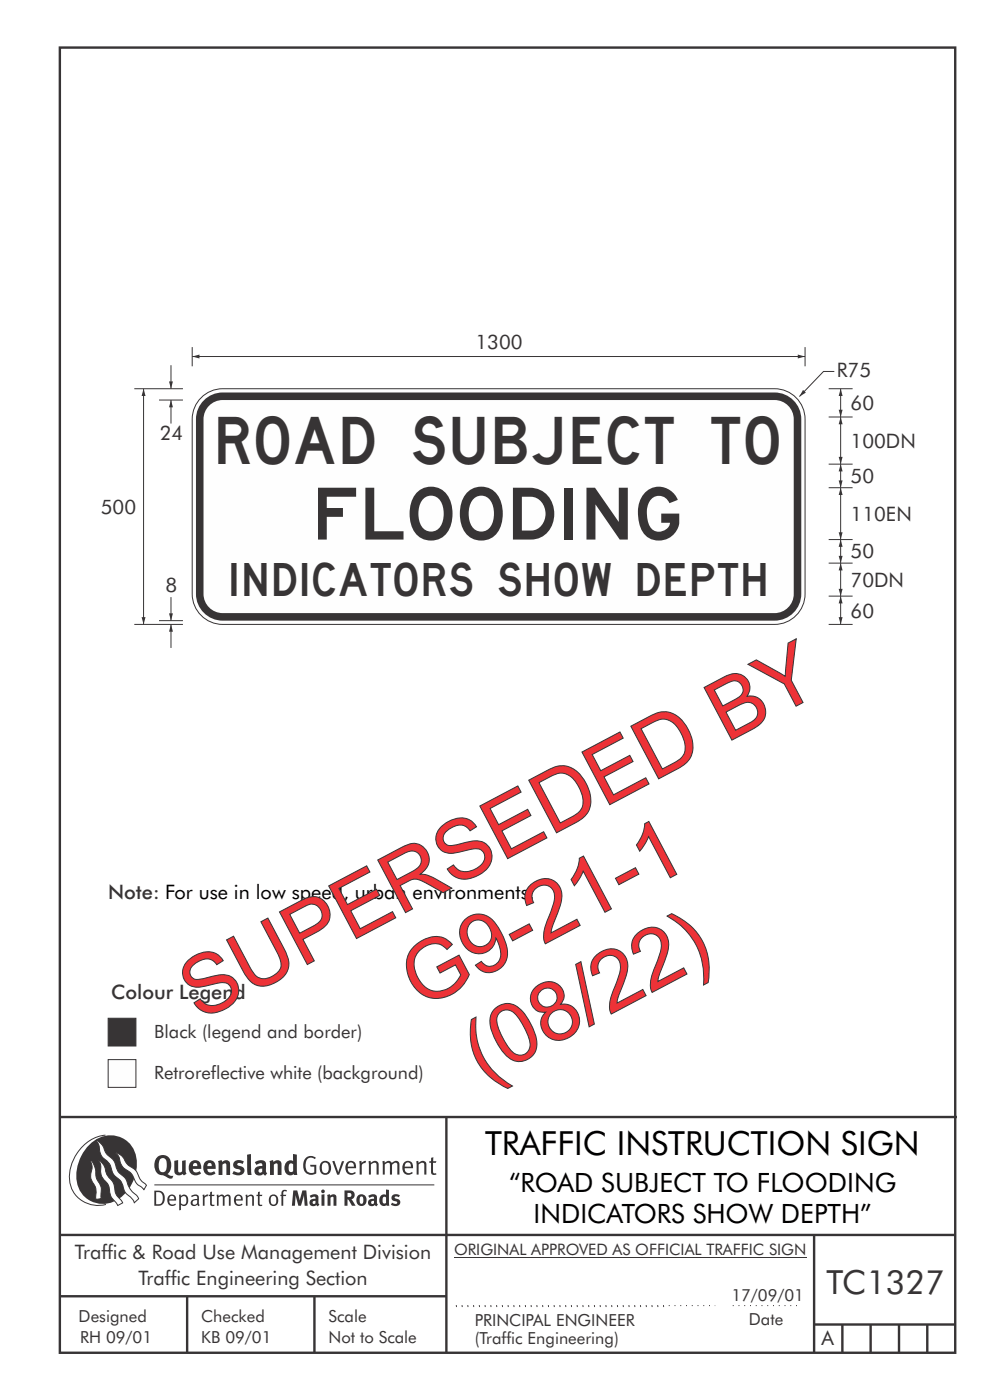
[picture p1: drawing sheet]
<svg xmlns="http://www.w3.org/2000/svg" width="210mm" height="297mm" viewBox="0 0 210 297" stroke-linecap="round" stroke-linejoin="round" font-family="sans-serif">
<g fill="none" stroke="#373435" stroke-width=".51">
<path d="M12.7 10.1h189.9v276.9h-189.9zM12.7 237h190.3M94.7 236.9v50.1M12.7 262h190M12.7 275h82M39.7 275v12M66.7 275v12M172.7 262v25M172.7 281h30M178.7 281v6M184.7 281v6M190.7 281v6"/>
<path d="M196.7 281v6"/>
</g>
<path d="M96.7 277h55M155.4 277h14" fill="none" stroke="#373435" stroke-width=".21" stroke-dasharray=".2 1" stroke-linecap="butt"/>
<path d="M22.9 224.8h5.9v5.9h-5.9z" fill-rule="evenodd" fill="#fefefe" stroke="#373435" stroke-width=".21"/>
<path d="M22.9 216h5.9v5.9h-5.9z" fill-rule="evenodd" fill="#373435" stroke="#373435" stroke-width=".21"/>
<path d="M96.7 277.2h44.2" fill="none" stroke="#373435" stroke-width=".21" stroke-dasharray=".2 1" stroke-linecap="butt"/>
<path d="M96.3 266.7h74.7" fill="none" stroke="#373435" stroke-width=".21"/>
<g fill="#373435">
<path d="M64.9 245.6a1.61 1.61 0 0 1 2.1 0l-.2 .3a1.17 1.17 0 0 0-1.4-.2 1.17 1.17 0 0 0-.6 1.3 1.42 1.42 0 0 0 1.2 1.8l.7-.1v-1.2h-.8l-.1-.4h1.3v1.8a1.82 1.82 0 0 1-2.2 0 1.82 1.82 0 0 1-.6-2.1l.2-.7z" fill-rule="evenodd"/>
<path d="M68.2 246.5a1.77 1.77 0 0 0 .4 2.7 1.39 1.39 0 0 0 1.4-.5 1.39 1.39 0 0 0 .2-1.5 1.19 1.19 0 0 0-2-.7zM68.5 246.8a.83 .83 0 0 1 1 .1 .83 .83 0 0 1 .2 .9 .75 .75 0 0 1-.6 1.1 .75 .75 0 0 1-.8-.9v-.9z" fill-rule="evenodd"/>
<path d="M70.5 246.3h.4l.8 2.4 .8-2.4h.5l-1.1 2.9h-.4z" fill-rule="evenodd"/>
<path d="M73.6 246.7a1.74 1.74 0 0 0 .5 2.5l.9-.1 .5-.2-.2-.3a.89 .89 0 0 1-1.1 .2 .89 .89 0 0 1-.4-1h1.7a1.15 1.15 0 0 0-.4-1.4 1.15 1.15 0 0 0-1.5 .3zM74 246.8a.67 .67 0 0 1 .8-.1 .67 .67 0 0 1 .3 .8h-1.3z" fill-rule="evenodd"/>
<path d="M76.2 246.4l.4-.1 .1 .4 .5-.4h.5l-.2 .5a.61 .61 0 0 0-.8 .6v1.8h-.4z" fill-rule="evenodd"/>
<path d="M78.1 246.4l.5-.1 .1 .4a.89 .89 0 0 1 .9-.4 .89 .89 0 0 1 .7 .7v2.2h-.4v-2.2l-.1-.2-.3-.1-.8 .3v2.2h-.4z" fill-rule="evenodd"/>
<path d="M81.1 246.4l.4-.1 .1 .4a.83 .83 0 0 1 .8-.4 .83 .83 0 0 1 .7 .4 .86 .86 0 0 1 .9-.4 .86 .86 0 0 1 .7 .7v2.2h-.4l-.1-2.4a.5 .5 0 0 0-.8 .1l-.2 .2v2.1h-.5v-2.3l-.4-.2-.7 .3v2.2h-.4z" fill-rule="evenodd"/>
<path d="M85.7 246.7a1.74 1.74 0 0 0 .5 2.5l.9-.1 .5-.2-.2-.3a.89 .89 0 0 1-1.1 .2 .89 .89 0 0 1-.4-1h1.7a1.15 1.15 0 0 0-.5-1.4 1.15 1.15 0 0 0-1.4 .3zM86 246.8a.67 .67 0 0 1 .9-.1 .67 .67 0 0 1 .3 .8h-1.3z" fill-rule="evenodd"/>
<path d="M88.3 246.4l.4-.1 .1 .4a.89 .89 0 0 1 .9-.4 .89 .89 0 0 1 .7 .7v2.2h-.4v-2.2l-.1-.2-.3-.1-.8 .3v2.2h-.4z" fill-rule="evenodd"/>
<path d="M91.5 245.6l.4-.1v.8h.7l-.2 .4h-.5v2.1l.1 .1h.5l.1 .3a.71 .71 0 0 1-1.2-.6v-1.9h-.3v-.4h.3z" fill-rule="evenodd"/>
<path d="M37 246.3l.8-.2v2a.46 .46 0 0 0 .2 .6 .46 .46 0 0 0 .6-.2v-2.2l.8-.2v2.4l.2 .5-.6 .3-.2-.3a1.03 1.03 0 0 1-1.2 .3 1.03 1.03 0 0 1-.6-1.1z" fill-rule="evenodd"/>
<path d="M40.4 246.5a1.64 1.64 0 0 0 0 2.3 1.64 1.64 0 0 0 2.3 .1l-.4-.4a.78 .78 0 0 1-.9 .2 .78 .78 0 0 1-.5-.7h1.8a1.37 1.37 0 0 0-.6-1.7 1.37 1.37 0 0 0-1.7 .2zM41 246.9a.48 .48 0 0 1 .7-.1 .48 .48 0 0 1 .2 .6h-1z" fill-rule="evenodd"/>
<path d="M43.5 246.5a1.65 1.65 0 0 0-.2 2 1.65 1.65 0 0 0 1.9 .7l.5-.3-.3-.4a.78 .78 0 0 1-.9 .3 .78 .78 0 0 1-.5-.8h1.8a1.37 1.37 0 0 0-.6-1.7 1.37 1.37 0 0 0-1.7 .2zM44.1 246.9a.48 .48 0 0 1 .6-.1 .48 .48 0 0 1 .2 .6h-.9z" fill-rule="evenodd"/>
<path d="M46.3 246.3l.7-.2 .1 .4a.95 .95 0 0 1 1-.3 .95 .95 0 0 1 .7 .8v2.3h-.8v-2.3l-.3-.2-.5 .3v2.2h-.8z" fill-rule="evenodd"/>
<path d="M49.7 246.5a1.73 1.73 0 0 1 2-.1l-.2 .5-.6-.2a.42 .42 0 0 0-.6 .3l.2 .2a1.23 1.23 0 0 1 1.4 1.1 1.47 1.47 0 0 1-2.3 .9l-.3-.2 .3-.6 .7 .3a.47 .47 0 0 0 .7-.3 .87 .87 0 0 0-1-.5l-.4-.2-.1-.4z" fill-rule="evenodd"/>
<path d="M54.1 246.5l.3 .6 .3-.2a.62 .62 0 0 1 .9 .1v.4a1.21 1.21 0 0 0-1.3 .3 1.21 1.21 0 0 0-.2 1.3 1.19 1.19 0 0 0 1.7 0l.5 .4 .4-.5-.3-.3v-1.4a.96 .96 0 0 0-1.3-1.1zM55 248l.6-.1v.7a.43 .43 0 0 1-.6 .1 .43 .43 0 0 1 0-.7z" fill-rule="evenodd"/>
<path d="M57.2 246.3l.7-.2 .1 .4a.95 .95 0 0 1 1-.3 .95 .95 0 0 1 .7 .8v2.3h-.8v-2.3l-.3-.2-.5 .3v2.2h-.8z" fill-rule="evenodd"/>
<path d="M62.2 244.8v1.5a1.29 1.29 0 0 0-1.4 .2 1.29 1.29 0 0 0-.5 1.3 1.24 1.24 0 0 0 .5 1.3 1.24 1.24 0 0 0 1.5 0l.1 .2h.7l-.1-4.4zM61.5 246.9l.4-.1 .3 .2v1.5l-.3 .1a.48 .48 0 0 1-.6-.4 1.52 1.52 0 0 1 .2-1.3z" fill-rule="evenodd"/>
<path d="M52.4 245l.8-.2 .2 4.5h-.8l-.1-.2z" fill-rule="evenodd"/>
</g>
<path d="M22.4 240.8a9 9 0 0 0-7.4 10.9 6.2 6.2 0 0 0 7.5 3.8M32.7 251.4h59.4" fill="none" stroke="#373435" stroke-width=".21"/>
<path d="M19.1 242.7a5.7 5.7 0 0 1 6.5-1.4 5.7 5.7 0 0 1 3.4 5.7 8.6 8.6 0 0 1-6.2 8.3 5.7 5.7 0 0 1-6.5-7 9.9 9.9 0 0 1 2.8-5.6z" fill-rule="evenodd" fill="#373435"/>
<path d="M24.4 244.5a3.1 3.1 0 0 1 2.3 2.2l.8 .7a3.2 3.2 0 0 1 2 2.4l.4 .6 1.2 1.1-.6 .9-.2-.3a3.5 3.5 0 0 1-1.9-2.1 3.8 3.8 0 0 0-2.1-2.2 3.5 3.5 0 0 1-1-2.2zM20.4 241.9a3.4 3.4 0 0 1 1.9 2.4l.7 .9a3.3 3.3 0 0 1 1.7 2.6 4.4 4.4 0 0 0 1.7 2l.3 .3a6.1 6.1 0 0 0 2.5 3.7l.2 .5-.9 .9a6.1 6.1 0 0 0-1.9-2.3l-.4-.7a3.6 3.6 0 0 0-1.9-2.8l-.6-1a3.6 3.6 0 0 0-1.9-2.8 3.7 3.7 0 0 1-.8-2.4zM21 246.1a3.4 3.4 0 0 1 1.5 2.7l.6 1a3.8 3.8 0 0 1 1.4 3.1l.3 .7 1.2 1.6-1 .5-.5-.7a3.2 3.2 0 0 1-1.3-2.8 4.3 4.3 0 0 0-1.4-2.2 4.7 4.7 0 0 1-.5-3zM19.2 246.1a5.1 5.1 0 0 1 1.2 3.7l.3 .7a3.1 3.1 0 0 1 .7 2.9l.1 .9-1.1 .2-.1-.8a3.5 3.5 0 0 0-.9-3.3 3.6 3.6 0 0 1 .1-2.5z" fill-rule="evenodd" fill="#fefefe" stroke="#373435" stroke-width=".21"/>
<g fill="#373435">
<path d="M33.4 245.5a2.51 2.51 0 0 0 .4 3.7l.8 .1a2.78 2.78 0 0 0 2 .7l.2-.6h-.6l-.7-.3a2.56 2.56 0 0 0 0-3.8 1.83 1.83 0 0 0-2.1 .2zM34 245.8a.87 .87 0 0 1 1 .1 .87 .87 0 0 1 .4 .9v.4a1.17 1.17 0 0 1-.9 1.5l-.3-.1a2.38 2.38 0 0 1-.2-2.8z" fill-rule="evenodd"/>
<path d="M33.1 252.9v2.6a1.12 1.12 0 0 0 1.2-.3 1.12 1.12 0 0 0 .2-1.2l-.1-.5-.3-.5zM32.7 252.6h1.1a1.67 1.67 0 0 1 1.2 1.6 1.67 1.67 0 0 1-1.3 1.6h-1zM36.1 253.9l-.2 .5h1.1a.55 .55 0 0 0-.3-.6 .55 .55 0 0 0-.6 .1zM35.8 253.7a.95 .95 0 0 1 1.2-.1 .95 .95 0 0 1 .4 1.1h-1.5a.72 .72 0 0 0 .4 .8 .72 .72 0 0 0 .9-.2l.1 .3a1.15 1.15 0 0 1-1.5 0 1.15 1.15 0 0 1-.2-1.5zM38.4 254.1v1.1a.7 .7 0 0 0 .9 .2 .7 .7 0 0 0 .2-.9 .61 .61 0 0 0-.4-.7 .61 .61 0 0 0-.7 .3zM38 253.5l.3-.1 .1 .4a.95 .95 0 0 1 1.2-.2 .95 .95 0 0 1 .3 1.2 .92 .92 0 0 1-.5 .9 .92 .92 0 0 1-1-.1v1.1l-.4 .1zM40.9 254.8a.5 .5 0 0 0 .2 .8 .5 .5 0 0 0 .7-.4v-.6zM40.5 253.7a1 1 0 0 1 1.7 .3v1.4l.2 .2-.2 .3-.3-.4a.78 .78 0 0 1-1.4 0 .78 .78 0 0 1 .8-1.1h.5a.58 .58 0 0 0-.3-.7 .58 .58 0 0 0-.7 .2zM43 253.5l.3-.1 .1 .4 .3-.3 .5-.1-.2 .4a.52 .52 0 0 0-.6 .5v1.5h-.4zM44.6 252.9l.4-.1-.1 .7h.6l-.1 .2h-.5v1.5a.35 .35 0 0 0 .6 .3v.3a.57 .57 0 0 1-.6 .1 .57 .57 0 0 1-.3-.6v-1.6h-.3v-.2h.3zM45.9 253.5l.4-.1 .1 .4 .2-.2a.64 .64 0 0 1 1 .2 .7 .7 0 0 1 .8-.4 .7 .7 0 0 1 .5 .6v1.8h-.4v-1.7l-.2-.4-.7 .4v1.7h-.3v-1.7a.38 .38 0 0 0-.3-.4 .38 .38 0 0 0-.5 .2l-.1 .2v1.7h-.4zM50.2 253.9l-.2 .5h1.1a.55 .55 0 0 0-.2-.6 .55 .55 0 0 0-.7 .1zM49.9 253.7a.95 .95 0 0 1 1.2-.1 .95 .95 0 0 1 .4 1.1h-1.5a.72 .72 0 0 0 .4 .8 .72 .72 0 0 0 .9-.2l.1 .3a1.15 1.15 0 0 1-1.5 0 1.15 1.15 0 0 1-.2-1.5zM52.1 253.5l.3-.1 .1 .4a.72 .72 0 0 1 .8-.4 .72 .72 0 0 1 .6 .6v1.8h-.4v-1.6a.45 .45 0 0 0-.3-.5 .45 .45 0 0 0-.5 .2l-.2 .2v1.7h-.3zM54.7 252.9l.4-.1v.7h.6l-.1 .2h-.5v1.5a.35 .35 0 0 0 .5 .3v.3a.57 .57 0 0 1-.6 .1 .57 .57 0 0 1-.3-.6v-1.6h-.3v-.2h.3zM57.6 253.8l-.2 .8a.65 .65 0 0 0 .3 .8 .65 .65 0 0 0 .8-.2l.1-.1a.93 .93 0 0 0-.7-1.4zM57.3 253.7a1.12 1.12 0 0 1 1.4 0 1.12 1.12 0 0 1 .2 1.5 1.01 1.01 0 0 1-1.2 .6 1.01 1.01 0 0 1-.7-1.2zM59.9 252.6l.5-.2 .5 .1-.2 .3-.3-.1-.3 .2v.6h.6l-.1 .2h-.5v2.1h-.4v-2.1h-.2v-.2h.2zM62.2 252.5l-.3 3.3h.7l.1-2.3 .6 2.3h.5l.7-2.3 .1 2.3h.7l-.3-3.3h-.9l-.5 2.2-.5-2.2zM65.7 253.7l.3 .4a.51 .51 0 0 1 .5-.3 .51 .51 0 0 1 .4 .4v.1a.88 .88 0 0 0-1.1 .3 .88 .88 0 0 0 .2 1.2 .9 .9 0 0 0 1.1-.2l.3 .3 .4-.4-.3-.3v-1a.87 .87 0 0 0-.4-.9 .87 .87 0 0 0-1 .2zM66.4 254.8l.5-.1v.6l-.1 .1h-.3l-.2-.2zM68.2 253.4v2.4h.6v-2.5zM68.1 252.7a.4 .4 0 0 0 .8 0 .4 .4 0 0 0-.8 0zM69.4 253.5l.1 2.3h.6v-1.7a.33 .33 0 0 1 .4-.2 .33 .33 0 0 1 .2 .3v1.6h.7v-1.8a.75 .75 0 0 0-.6-.6 .75 .75 0 0 0-.8 .2v-.3zM73.1 252.5v3.3h.6v-1.4l.3 .3 .7 1.1h.7l-.9-1.4a.94 .94 0 0 0 .7-1 .94 .94 0 0 0-.9-.9zM73.7 253.1a.51 .51 0 0 1 .7 .1 .51 .51 0 0 1-.1 .7h-.6zM75.9 253.7a1.19 1.19 0 0 0-.1 1.7 1.19 1.19 0 0 0 1.7 0 1.19 1.19 0 0 0 0-1.6 1.19 1.19 0 0 0-1.6-.1zM76.5 253.9l.2-.1a.99 .99 0 0 1 0 1.6 1.06 1.06 0 0 1-.2-1.5zM78.1 253.7l.3 .4a.51 .51 0 0 1 .5-.3 .51 .51 0 0 1 .4 .4v.1a.88 .88 0 0 0-1.1 .3 .88 .88 0 0 0 .2 1.2 .9 .9 0 0 0 1.1-.2l.3 .3 .4-.4-.2-.3v-1a.87 .87 0 0 0-.5-.9 .87 .87 0 0 0-1 .2zM78.9 254.8l.4-.1v.6l-.1 .1h-.3l-.2-.2zM81.9 252.3v1.2a1.2 1.2 0 0 0-1.4 .6 1.2 1.2 0 0 0 .2 1.4l.5 .3 .8-.1v.1h.6l-.1-3.4zM81.4 253.9l.5 .1-.1 1.2a.46 .46 0 0 1-.5 0 .46 .46 0 0 1-.2-.6zM83.3 253.5a.79 .79 0 0 0-.2 1 .79 .79 0 0 0 1 .4 .33 .33 0 0 1 0 .5 .33 .33 0 0 1-.5-.1l-.5-.2-.2 .5a1.15 1.15 0 0 0 1.2 .3 1.15 1.15 0 0 0 .8-1 1.49 1.49 0 0 0-1.2-.8 .4 .4 0 0 1 .3-.3 .4 .4 0 0 1 .4 .1l.2 .1 .2-.4a1.47 1.47 0 0 0-1.5-.1z" fill-rule="evenodd"/>
</g>
<path d="M40.8 75.6h130" fill="none" stroke="#373435" stroke-width=".21"/>
<g fill="#373435">
<path d="M169.2 75.2l1.6 .4-1.6 .4z"/>
<path d="M40.8 75.6l1.5-.4v.8z"/>
</g>
<path d="M170.8 73.6v4.1M177 78.8h-2.3l-5.1 5.3" fill="none" stroke="#373435" stroke-width=".21"/>
<path d="M170.3 82.7l.6 .6-1.3 .8z" fill="#373435"/>
<path d="M40.8 73.6v4.1M175.8 132.5h5.1M178.3 126.5v6" fill="none" stroke="#373435" stroke-width=".21"/>
<g fill="#373435">
<path d="M177.9 130.9h.8l-.4 1.6z"/>
<path d="M178.3 126.5l.4 1.5h-.8z"/>
</g>
<path d="M42.4 84.7a6.5 6.5 0 0 1 4.8-2.2h117.1a6.5 6.5 0 0 1 6.5 6.4v37.1a6.5 6.5 0 0 1-6.5 6.5h-117.1a6.5 6.5 0 0 1-6.4-6.5v-37.1a6.4 6.4 0 0 1 1.6-4.2z" fill-rule="evenodd" fill="#fefefe" stroke="#373435" stroke-width=".21"/>
<path d="M43.2 84.9a5.7 5.7 0 0 1 4-1.6h117.1a5.7 5.7 0 0 1 5.7 5.6v37.1a5.7 5.7 0 0 1-5.7 5.7h-117.1a5.7 5.7 0 0 1-5.6-5.7v-37.1a5.6 5.6 0 0 1 1.6-4z" fill-rule="evenodd" fill="#373435"/>
<path d="M44.4 86.1a4 4 0 0 1 2.8-1.2h117.1a4.1 4.1 0 0 1 4.1 4v37.1a4.1 4.1 0 0 1-4.1 4.1h-117.1a4.1 4.1 0 0 1-4-4.1v-37.1a4 4 0 0 1 1.2-2.8z" fill-rule="evenodd" fill="#fefefe"/>
<path d="M178.3 119.5v7M175.8 126.5h5.1" fill="none" stroke="#373435" stroke-width=".21"/>
<g fill="#373435">
<path d="M177.9 124.9h.8l-.4 1.6z"/>
<path d="M178.3 119.5l.4 1.5h-.8z"/>
</g>
<path d="M175.8 119.5h5.1M178.3 114.5v5" fill="none" stroke="#373435" stroke-width=".21"/>
<g fill="#373435">
<path d="M177.9 117.9h.8l-.4 1.6z"/>
<path d="M178.3 114.5l.4 1.5h-.8z"/>
</g>
<path d="M175.8 88.5h5.1M178.3 82.5v6" fill="none" stroke="#373435" stroke-width=".21"/>
<g fill="#373435">
<path d="M177.9 86.9h.8l-.4 1.6z"/>
<path d="M178.3 82.5l.4 1.5h-.8z"/>
</g>
<path d="M175.8 82.5h5.1M178.3 88.5v10" fill="none" stroke="#373435" stroke-width=".21"/>
<g fill="#373435">
<path d="M177.9 96.9h.8l-.4 1.6z"/>
<path d="M178.3 88.5l.4 1.5h-.8z"/>
</g>
<path d="M175.8 114.5h5.1M178.3 103.5v11" fill="none" stroke="#373435" stroke-width=".21"/>
<g fill="#373435">
<path d="M177.9 112.9h.8l-.4 1.6z"/>
<path d="M178.3 103.5l.4 1.5h-.8z"/>
</g>
<path d="M178.3 98.5v5M175.8 103.5h5.1" fill="none" stroke="#373435" stroke-width=".21"/>
<g fill="#373435">
<path d="M177.9 101.9h.8l-.4 1.6z"/>
<path d="M178.3 98.5l.4 1.5h-.8z"/>
</g>
<path d="M175.8 98.5h5.1M28.5 132.5h10.3M36.3 132.5v5" fill="none" stroke="#373435" stroke-width=".21"/>
<path d="M36.3 132.5l.4 1.5h-.8z" fill="#373435"/>
<path d="M30.5 82.5v50M33.7 131.7h5.1" fill="none" stroke="#373435" stroke-width=".21"/>
<g fill="#373435">
<path d="M30 130.9h.9l-.4 1.6z"/>
<path d="M30.5 82.5l.4 1.5h-.9z"/>
</g>
<path d="M36.3 126.7v5" fill="none" stroke="#373435" stroke-width=".21"/>
<path d="M35.9 130.1h.8l-.4 1.6z" fill="#373435"/>
<path d="M36.3 77.5v5M28.5 82.5h10.3M33.7 84.9h5.1" fill="none" stroke="#373435" stroke-width=".21"/>
<path d="M35.9 80.9h.8l-.4 1.6z" fill="#373435"/>
<path d="M36.3 84.9v5" fill="none" stroke="#373435" stroke-width=".21"/>
<path d="M36.3 84.9l.4 1.5h-.8z" fill="#373435"/>
<g font-size="17.6" fill="#ed3237">
<text x="89.2" y="214.2" transform="rotate(-28 89.2 214.2)">G9-21-1</text>
<text x="42.3" y="216.7" transform="rotate(-28 42.3 216.7)">SUPERSEDED BY</text>
<text x="102.3" y="229.6" transform="rotate(-28 102.3 229.6)">(08/22)</text>
</g>
<text font-size="11" fill="#373435" x="67.5" y="114.5">FLOODING</text>
<text font-size="10" fill="#373435" x="46.3" y="98.5">ROAD SUBJECT TO</text>
<text font-size="7.1" x="102.9" y="244.9">TRAFFIC INSTRUCTION SIGN</text>
<text font-size="7.1" fill="#373435" x="175.3" y="274.5">TC1327</text>
<text font-size="7" fill="#373435" x="49.1" y="126.5">INDICATORS SHOW DEPTH</text>
<g font-size="5.6">
<text x="108" y="252.8">“ROAD SUBJECT TO FLOODING</text>
<text x="113.2" y="259.5">INDICATORS SHOW DEPTH”</text>
</g>
<g font-size="4.2" fill="#373435">
<text x="100.9" y="74.1">1300</text>
<text x="177.5" y="80">R75</text>
<text x="180.4" y="87">60</text>
<text x="33.9" y="93.4">24</text>
<text x="180.4" y="95">100DN</text>
<text x="180.4" y="102.5">50</text>
<text x="21.4" y="109">500</text>
<text x="180.4" y="110.5">110EN</text>
<text x="180.4" y="118.5">50</text>
<text x="35.1" y="125.6">8</text>
<text x="180.4" y="124.5">70DN</text>
<text x="180.4" y="131">60</text>
<text x="22.9" y="190.8">Note: For use in low speed, urban environments.</text>
<text x="23.6" y="211.9">Colour Legend</text>
<text x="15.9" y="267">Traffic &amp; Road Use Management Division</text>
<text x="29.4" y="272.6">Traffic Engineering Section</text>
<text x="174.3" y="285.4">A</text>
</g>
<g font-size="3.9" fill="#373435">
<text x="32.7" y="220.2">Black (legend and border)</text>
<text x="32.7" y="229">Retroreflective white (background)</text>
</g>
<g font-size="3.5" fill="#373435">
<text x="16.7" y="280.4">Designed</text>
<text x="42.7" y="280.4">Checked</text>
<text x="69.7" y="280.4">Scale</text>
<text x="100.7" y="281.3">PRINCIPAL ENGINEER</text>
<text x="155.1" y="276.1">17/09/01</text>
<text x="158.9" y="281">Date</text>
<text x="17" y="284.8">RH 09/01</text>
<text x="42.7" y="284.8">KB 09/01</text>
<text x="69.7" y="285">Not to Scale</text>
<text x="100.7" y="285.1">(Traffic Engineering)</text>
</g>
<text font-size="3.4" fill="#373435" x="96.3" y="266.3">ORIGINAL APPROVED AS OFFICIAL TRAFFIC SIGN</text>
</svg>
